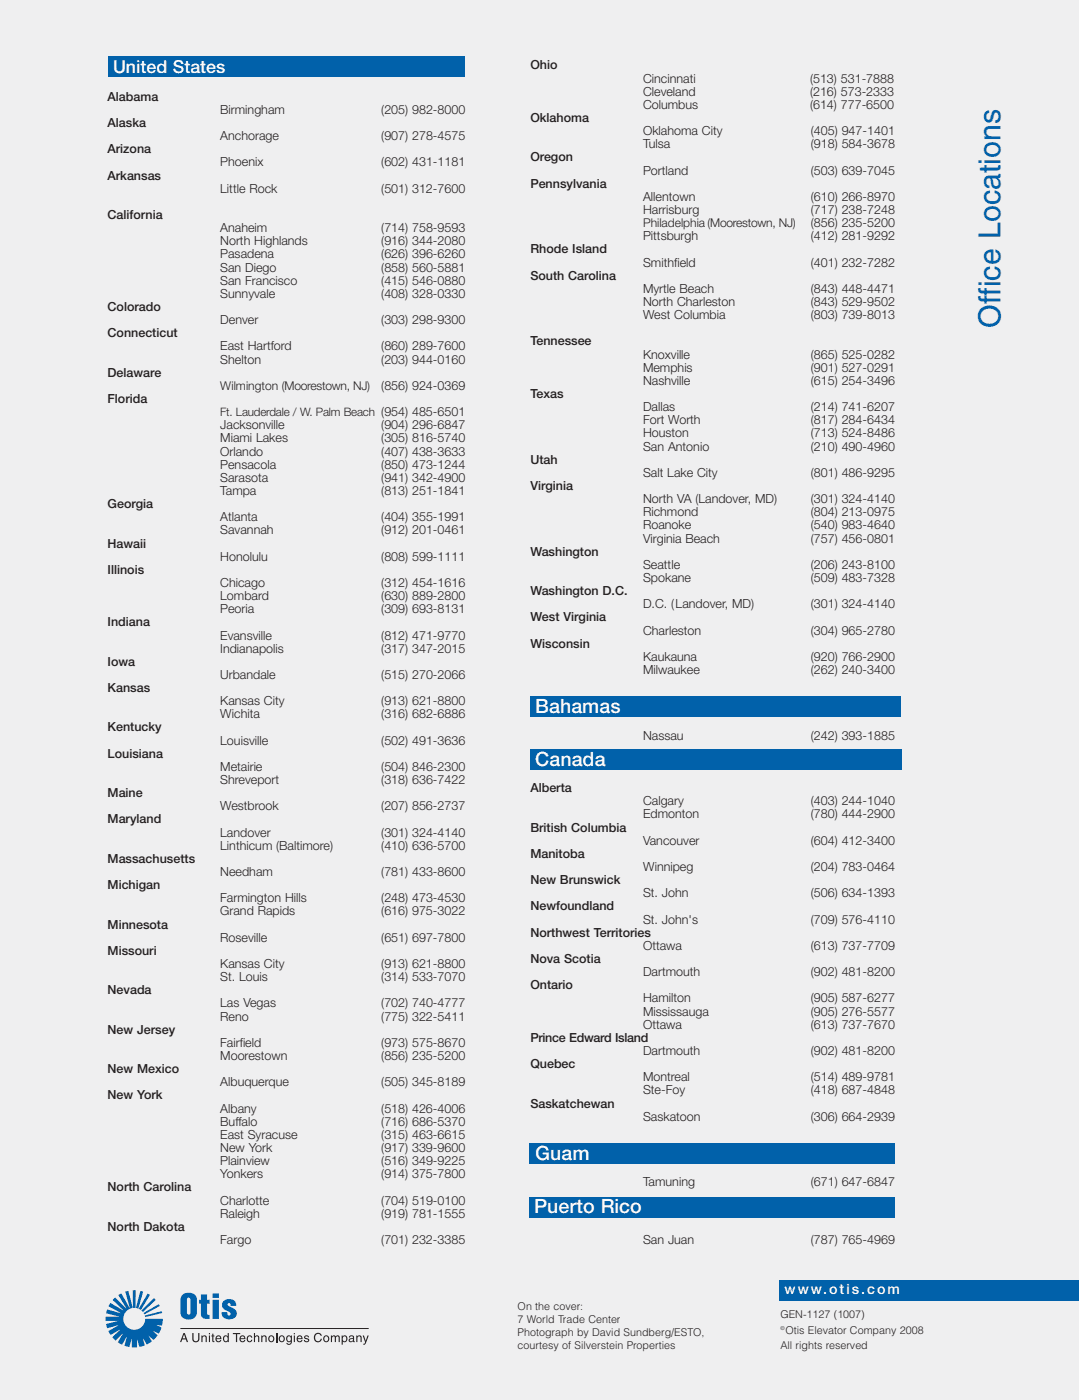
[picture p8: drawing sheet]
<svg xmlns="http://www.w3.org/2000/svg" width="213mm" height="276mm" viewBox="0 0 213 276" stroke-linecap="round" stroke-linejoin="round" font-family="sans-serif">
<path d="M212.8 -.1v276.4" fill="none" stroke="#efeff0" stroke-width=".2"/>
<path d="M-.1 -.1h212.9v276.4h-212.9z" fill="#efeff0"/>
<g fill="#0161aa">
<path d="M39.6 255.4h1.2v1.1h.5v.7h-.5v1.9l.2 .3h.3v.8h-.4a1.03 1.03 0 0 1-1.3-.9v-2.1h-.3v-.7h.3z"/>
<path d="M44.1 256.7a1.48 1.48 0 0 1 1.5-.3 1.48 1.48 0 0 1 1 1.2h-1.1a.35 .35 0 0 0-.2-.5 .35 .35 0 0 0-.4 .2l.2 .4 .6 .3a1.2 1.2 0 0 1 1 1.4 1.2 1.2 0 0 1-1.5 .9 1.26 1.26 0 0 1-1.5-1.4h1.1a.38 .38 0 0 0 .1 .6 .38 .38 0 0 0 .6-.3l-.4-.4a1.29 1.29 0 0 1-1.2-.7 1.29 1.29 0 0 1 .2-1.4z"/>
<path d="M36 255.4l-.4 .7v2.7a1.66 1.66 0 0 0 1.4 1.6 1.66 1.66 0 0 0 1.8-1.2v-2.6a1.5 1.5 0 0 0-2.1-1.5zM37 256.1h.4l.1 .4v2.4l-.1 .4-.2 .1-.2-.1-.2-.4v-2.4z"/>
<path d="M41.9 256.5h1.3v3.7h-1.3zM41.9 255.2h1.3v.9h-1.3z"/>
<path d="M28.5 259.6l3.4-.9 .1 .4-3.4 .8zM28.3 259l.2 .3 3-1.6-.2-.4zM27.9 258.6l.3 .3 2.5-2.4-.4-.4zM29.1 255.2l-1.7 3 .4 .3 1.8-3zM27.7 254.7l-.9 3.4 .5 .1 .9-3.3zM26.2 254.6v3.5h.5l.1-3.5zM22.5 256.2l-.3 .3 2.1 2-2.5-1.4-.4 .6 2.4 1.4-2.7-.7-.2 .7 2.6 .6-2.7 .1v.8h2.5l-2.4 .6 .2 .9 2.3-.6-2 1.1 .4 .8 1.8-1.1-1.5 1.5 .7 .7 1.4-1.3-1 1.6 .3 .2 .6 .3 .8-1.5-.4 1.7 1 .3 .4-1.6 .1 1.6h1v-1.5l.5 1.5 1-.4-.3-1.3 .7 1.2 1-.7-.6-1.1 1 .9 .2-.2 .6-.8-.9-.7 1.1 .4 .5-1.2-.9-.5 1 .1 .2-1.3h-3.5a2.17 2.17 0 0 1-2 2.2 2.17 2.17 0 0 1-2.3-2 2.17 2.17 0 0 1 1.9-2.3l-.9-3.4-.6 .2 .9 3.1-1.7-2.8-.6 .3 1.6 2.7-2.2-2.2z"/>
</g>
<g fill="#231f20">
<path d="M37.9 263h.3v1.4a.49 .49 0 0 0 .8 0l.1-1.4h.2v1.2a.7 .7 0 0 1-.7 .6 .7 .7 0 0 1-.7-.6z"/>
<path d="M39.7 263.5h.2v.2l.1-.1a.48 .48 0 0 1 .7 0l.1 1.2h-.3v-1l-.2-.1-.3 .1-.1 1h-.2z"/>
<path d="M41.8 263.1h.3v.4h.2v.2h-.2v.8l.2 .1v.2l-.4-.1-.1-1h-.1v-.2h.1z"/>
<path d="M45.9 263h1.5v.2h-.6v1.6h-.3v-1.6h-.6z"/>
<path d="M48.8 263.7a.54 .54 0 0 1 .6-.2 .54 .54 0 0 1 .3 .4h-.2v-.1a.41 .41 0 0 0-.6 .3 .41 .41 0 0 0 .6 .4v-.2h.2a.59 .59 0 0 1-.8 .5 .59 .59 0 0 1-.2-.9z"/>
<path d="M50.1 263h.2v.7l.4-.2 .3 .1 .1 1.2h-.2v-1l-.3-.1-.3 .1v1h-.2z"/>
<path d="M51.5 263.5h.2v.2l.1-.1a.48 .48 0 0 1 .7 0l.1 1.2h-.3v-1l-.2-.1-.3 .1-.1 1h-.2z"/>
<path d="M54.4 263h.2v1.8h-.2z"/>
<path d="M60 263.6l.4-.1 .5 .2v.2h-.2l-.3-.2-.2 .1 .7 .5v.3l-.2 .2h-.6l-.2-.2v-.2l.6 .2 .3-.2-.8-.4z"/>
<path d="M62.1 263.2a.77 .77 0 0 1 .8-.2 .77 .77 0 0 1 .5 .6h-.2a.62 .62 0 0 0-.9-.3 .62 .62 0 0 0-.1 .9 .54 .54 0 0 0 .3 .4 .54 .54 0 0 0 .6-.1l.1-.4h.3a.84 .84 0 0 1-1.2 .7 .84 .84 0 0 1-.4-1.3z"/>
<path d="M65.2 263.5h.2v.2l.4-.2 .4 .2 .2-.2h.3l.3 .4v.9h-.2l-.1-1.1a.31 .31 0 0 0-.5 .3v.8h-.2v-.9l-.2-.2-.3 .1v1h-.3z"/>
<path d="M70.2 263.5h.2v.2l.1-.1a.48 .48 0 0 1 .7 0l.1 1.2h-.2v-1l-.3-.1-.3 .1v1h-.3z"/>
<path d="M71.5 263.5h.3l.3 1.1 .3-1.1h.3l-.4 1a.79 .79 0 0 1-.6 .8l-.1-.2h.3l.1-.3z"/>
<path d="M36.2 263h.2l.7 1.8h-.3l-.2-.5h-.7l-.2 .5h-.2zM36.3 263.3l-.3 .8h.6z"/>
<path d="M41.2 263.5h.2v1.3h-.2zM41.2 263h.2v.3h-.2z"/>
<path d="M42.6 263.7a.6 .6 0 0 1 .8-.2 .6 .6 0 0 1 .3 .7h-1v.2a.36 .36 0 0 0 .4 .2 .36 .36 0 0 0 .3-.2h.2a.62 .62 0 0 1-.8 .4 .62 .62 0 0 1-.3-.9zM42.9 263.7l-.2 .3h.7l-.1-.3z"/>
<path d="M44.1 263.6a.48 .48 0 0 1 .8 .1v-.7h.2v1.8h-.2v-.2a.54 .54 0 0 1-.7 .2 .54 .54 0 0 1-.2-.7zM44.3 263.7l-.1 .2a.46 .46 0 0 0 0 .5 .46 .46 0 0 0 .5 .2 .56 .56 0 0 0-.2-.9z"/>
<path d="M47.4 263.7a.6 .6 0 0 1 .7-.2 .6 .6 0 0 1 .3 .7h-1l.1 .2a.36 .36 0 0 0 .3 .2 .36 .36 0 0 0 .4-.2h.2a.62 .62 0 0 1-.9 .4 .62 .62 0 0 1-.3-.9zM47.6 263.7l-.2 .3h.8l-.2-.3z"/>
<path d="M52.8 264.1a.66 .66 0 0 1 1.3 0 .66 .66 0 0 1-1.3 0zM53.2 263.7l-.1 .2a.44 .44 0 0 0 .1 .6 .44 .44 0 0 0 .6 0 .44 .44 0 0 0 0-.6l-.3-.2z"/>
<path d="M54.9 264.1a.66 .66 0 0 1 1.3 0 .66 .66 0 0 1-1.3 0zM55.3 263.7l-.1 .2a.44 .44 0 0 0 .1 .6 .44 .44 0 0 0 .5 0 .44 .44 0 0 0 .1-.6l-.3-.2z"/>
<path d="M56.6 263.6a.48 .48 0 0 1 .7 .1v-.2h.2v1.6a.65 .65 0 0 1-.9 .1l-.2-.2 .5 .2 .3-.1 .1-.4a.54 .54 0 0 1-.7 .1 .54 .54 0 0 1-.2-.7zM56.7 263.7v.2a.46 .46 0 0 0 0 .5 .46 .46 0 0 0 .4 .2 .56 .56 0 0 0-.1-.9z"/>
<path d="M57.9 263.5h.2v1.3h-.2zM57.9 263h.2v.3h-.2z"/>
<path d="M58.6 263.7a.6 .6 0 0 1 .8-.2 .6 .6 0 0 1 .3 .7h-1l.1 .2a.36 .36 0 0 0 .3 .2 .36 .36 0 0 0 .3-.2h.2a.62 .62 0 0 1-.8 .4 .62 .62 0 0 1-.3-.9zM58.9 263.7l-.2 .3h.7l-.1-.3z"/>
<path d="M63.6 264.1a.66 .66 0 0 1 1.3 0 .66 .66 0 0 1-1.3 0zM64.1 263.7l-.1 .2a.44 .44 0 0 0 0 .6 .44 .44 0 0 0 .6 0 .44 .44 0 0 0 .1-.6l-.4-.2z"/>
<path d="M67.4 263.5h.2v.2a.56 .56 0 0 1 .7-.1 .56 .56 0 0 1 .2 .8 .51 .51 0 0 1-.4 .4 .51 .51 0 0 1-.5-.1v.6h-.2zM67.7 263.8a.57 .57 0 0 0 .2 .8 .52 .52 0 0 0 .4-.4 .52 .52 0 0 0-.4-.5z"/>
<path d="M68.9 263.6a.56 .56 0 0 1 .9 .2v.8l.1 .2h-.3v-.2a.44 .44 0 0 1-.6 .2 .44 .44 0 0 1-.1-.6l.7-.2v-.1l-.3-.3-.5 .3zM69 264.3v.3a.4 .4 0 0 0 .5 0 .4 .4 0 0 0 .1-.5z"/>
</g>
<path d="M35.6 262.1h37.1" fill="none" stroke="#231f20" stroke-width=".2"/>
<g fill="#0161aa">
<path d="M21.3 11.1h70.2v4.1h-70.2z"/>
<path d="M104.5 147.9h73.2v4.1h-73.2z"/>
<path d="M104.5 137.3h73.1v4.1h-73.1z"/>
<path d="M104.4 225.6h72.1v4.1h-72.1z"/>
<path d="M104.4 236.2h72v4.1h-72z"/>
<path d="M153.7 252.6h59.1v4.1h-59.1z"/>
</g>
<text font-size="6" fill="#0161aa" x="197.3" y="64.7" transform="rotate(-90 197.3 64.7)">Office Locations</text>
<g font-size="3.9" fill="#fff">
<text x="105.5" y="140.7">Bahamas</text>
<text x="105.5" y="151.1">Canada</text>
<text x="105.5" y="228.9">Guam</text>
<text x="105.3" y="239.3">Puerto Rico</text>
</g>
<text font-size="3.5" fill="#fff" x="22.3" y="14.5">United States</text>
<text font-size="2.8" fill="#fff" x="154.7" y="255.3">www.otis.com</text>
<g font-size="2.5" fill="#231f20">
<text x="104.6" y="13.7">Ohio</text>
<text x="126.8" y="16.3">Cincinnati</text>
<text x="159.7" y="16.3">(513) 531-7888</text>
<text x="21.2" y="19.9">Alabama</text>
<text x="43.4" y="22.5">Birmingham</text>
<text x="75.2" y="22.5">(205) 982-8000</text>
<text x="126.8" y="18.9">Cleveland</text>
<text x="126.8" y="21.5">Columbus</text>
<text x="159.7" y="21.5">(614) 777-6500</text>
<text x="159.7" y="18.9">(216) 573-2333</text>
<text x="21.2" y="25.1">Alaska</text>
<text x="43.4" y="27.6">Anchorage</text>
<text x="75.2" y="27.6">(907) 278-4575</text>
<text x="104.6" y="24.1">Oklahoma</text>
<text x="126.8" y="26.7">Oklahoma City</text>
<text x="126.8" y="29.3">Tulsa</text>
<text x="159.9" y="29.3">(918) 584-3678</text>
<text x="159.9" y="26.7">(405) 947-1401</text>
<text x="21.2" y="30.2">Arizona</text>
<text x="21.2" y="35.4">Arkansas</text>
<text x="43.4" y="32.8">Phoenix</text>
<text x="75.2" y="32.8">(602) 431-1181</text>
<text x="104.6" y="31.8">Oregon</text>
<text x="126.8" y="34.4">Portland</text>
<text x="159.9" y="34.4">(503) 639-7045</text>
<text x="43.4" y="38">Little Rock</text>
<text x="75.2" y="38">(501) 312-7600</text>
<text x="104.6" y="37">Pennsylvania</text>
<text x="126.8" y="39.6">Allentown</text>
<text x="159.9" y="39.6">(610) 266-8970</text>
<text x="21.2" y="43.2">California</text>
<text x="43.4" y="45.8">Anaheim</text>
<text x="75.2" y="45.8">(714) 758-9593</text>
<text x="126.8" y="47.4">Pittsburgh</text>
<text x="126.8" y="42.2">Harrisburg</text>
<text x="159.9" y="44.8">(856) 235-5200</text>
<text x="159.9" y="47.4">(412) 281-9292</text>
<text x="159.9" y="42.2">(717) 238-7248</text>
<text x="43.4" y="48.4">North Highlands</text>
<text x="43.4" y="51">Pasadena</text>
<text x="43.4" y="53.6">San Diego</text>
<text x="75.2" y="48.4">(916) 344-2080</text>
<text x="75.2" y="51">(626) 396-6260</text>
<text x="75.2" y="53.6">(858) 560-5881</text>
<text x="104.6" y="50">Rhode Island</text>
<text x="126.8" y="52.6">Smithfield</text>
<text x="159.9" y="52.6">(401) 232-7282</text>
<text x="43.4" y="56.2">San Francisco</text>
<text x="43.4" y="58.8">Sunnyvale</text>
<text x="75.2" y="58.8">(408) 328-0330</text>
<text x="75.2" y="56.2">(415) 546-0880</text>
<text x="104.6" y="55.2">South Carolina</text>
<text x="126.8" y="57.8">Myrtle Beach</text>
<text x="159.9" y="57.8">(843) 448-4471</text>
<text x="21.2" y="61.4">Colorado</text>
<text x="43.4" y="63.9">Denver</text>
<text x="75.2" y="63.9">(303) 298-9300</text>
<text x="126.8" y="60.4">North Charleston</text>
<text x="126.8" y="63">West Columbia</text>
<text x="159.9" y="60.4">(843) 529-9502</text>
<text x="159.9" y="63">(803) 739-8013</text>
<text x="21.2" y="66.5">Connecticut</text>
<text x="43.4" y="69.1">East Hartford</text>
<text x="43.4" y="71.7">Shelton</text>
<text x="75.2" y="71.7">(203) 944-0160</text>
<text x="75.2" y="69.1">(860) 289-7600</text>
<text x="104.6" y="68.1">Tennessee</text>
<text x="126.8" y="70.7">Knoxville</text>
<text x="159.9" y="70.7">(865) 525-0282</text>
<text x="21.2" y="74.3">Delaware</text>
<text x="75.2" y="76.9">(856) 924-0369</text>
<text x="126.8" y="73.3">Memphis</text>
<text x="126.8" y="75.9">Nashville</text>
<text x="159.9" y="73.3">(901) 527-0291</text>
<text x="159.9" y="75.9">(615) 254-3496</text>
<text x="21.2" y="79.5">Florida</text>
<text x="104.6" y="78.5">Texas</text>
<text x="126.8" y="81.1">Dallas</text>
<text x="126.8" y="83.7">Fort Worth</text>
<text x="159.9" y="83.7">(817) 284-6434</text>
<text x="159.9" y="81.1">(214) 741-6207</text>
<text x="43.4" y="84.7">Jacksonville</text>
<text x="43.4" y="87.3">Miami Lakes</text>
<text x="43.4" y="89.9">Orlando</text>
<text x="75.2" y="89.9">(407) 438-3633</text>
<text x="75.2" y="84.7">(904) 296-6847</text>
<text x="75.2" y="87.3">(305) 816-5740</text>
<text x="126.8" y="86.3">Houston</text>
<text x="126.8" y="88.9">San Antonio</text>
<text x="159.9" y="86.3">(713) 524-8486</text>
<text x="159.9" y="88.9">(210) 490-4960</text>
<text x="43.4" y="92.5">Pensacola</text>
<text x="43.4" y="95.1">Sarasota</text>
<text x="75.2" y="95.1">(941) 342-4900</text>
<text x="75.2" y="92.5">(850) 473-1244</text>
<text x="104.6" y="91.5">Utah</text>
<text x="126.8" y="94.1">Salt Lake City</text>
<text x="159.9" y="94.1">(801) 486-9295</text>
<text x="21.2" y="100.2">Georgia</text>
<text x="43.4" y="97.7">Tampa</text>
<text x="75.2" y="97.7">(813) 251-1841</text>
<text x="104.6" y="96.7">Virginia</text>
<text x="126.8" y="99.3">North VA (Landover, MD)</text>
<text x="126.8" y="101.9">Richmond</text>
<text x="159.9" y="101.9">(804) 213-0975</text>
<text x="159.9" y="99.3">(301) 324-4140</text>
<text x="43.4" y="102.8">Atlanta</text>
<text x="43.4" y="105.4">Savannah</text>
<text x="75.2" y="102.8">(404) 355-1991</text>
<text x="75.2" y="105.4">(912) 201-0461</text>
<text x="126.8" y="104.4">Roanoke</text>
<text x="126.8" y="107">Virginia Beach</text>
<text x="159.9" y="104.4">(540) 983-4640</text>
<text x="159.9" y="107">(757) 456-0801</text>
<text x="21.2" y="108">Hawaii</text>
<text x="21.2" y="113.2">Illinois</text>
<text x="43.4" y="110.6">Honolulu</text>
<text x="75.2" y="110.6">(808) 599-1111</text>
<text x="104.6" y="109.6">Washington</text>
<text x="126.8" y="112.2">Seattle</text>
<text x="159.9" y="112.2">(206) 243-8100</text>
<text x="43.4" y="115.8">Chicago</text>
<text x="43.4" y="118.4">Lombard</text>
<text x="75.2" y="118.4">(630) 889-2800</text>
<text x="75.2" y="115.8">(312) 454-1616</text>
<text x="104.6" y="117.4">Washington D.C.</text>
<text x="126.8" y="114.8">Spokane</text>
<text x="159.9" y="114.8">(509) 483-7328</text>
<text x="21.2" y="123.6">Indiana</text>
<text x="43.4" y="121">Peoria</text>
<text x="75.2" y="121">(309) 693-8131</text>
<text x="104.6" y="122.6">West Virginia</text>
<text x="126.8" y="120">D.C. (Landover, MD)</text>
<text x="126.8" y="125.2">Charleston</text>
<text x="159.9" y="125.2">(304) 965-2780</text>
<text x="159.9" y="120">(301) 324-4140</text>
<text x="21.2" y="131.4">Iowa</text>
<text x="43.4" y="126.2">Evansville</text>
<text x="43.4" y="128.8">Indianapolis</text>
<text x="75.2" y="128.8">(317) 347-2015</text>
<text x="75.2" y="126.2">(812) 471-9770</text>
<text x="104.6" y="127.8">Wisconsin</text>
<text x="126.8" y="130.4">Kaukauna</text>
<text x="159.9" y="130.4">(920) 766-2900</text>
<text x="21.2" y="136.5">Kansas</text>
<text x="43.4" y="134">Urbandale</text>
<text x="75.2" y="134">(515) 270-2066</text>
<text x="126.8" y="133">Milwaukee</text>
<text x="159.9" y="133">(262) 240-3400</text>
<text x="43.4" y="139.1">Kansas City</text>
<text x="43.4" y="141.7">Wichita</text>
<text x="75.2" y="139.1">(913) 621-8800</text>
<text x="75.2" y="141.7">(316) 682-6886</text>
<text x="21.2" y="144.3">Kentucky</text>
<text x="21.2" y="149.5">Louisiana</text>
<text x="43.4" y="146.9">Louisville</text>
<text x="75.2" y="146.9">(502) 491-3636</text>
<text x="126.8" y="145.9">Nassau</text>
<text x="159.9" y="145.9">(242) 393-1885</text>
<text x="43.4" y="152.1">Metairie</text>
<text x="43.4" y="154.7">Shreveport</text>
<text x="75.2" y="154.7">(318) 636-7422</text>
<text x="75.2" y="152.1">(504) 846-2300</text>
<text x="21.2" y="157.3">Maine</text>
<text x="43.4" y="159.9">Westbrook</text>
<text x="75.2" y="159.9">(207) 856-2737</text>
<text x="104.6" y="156.3">Alberta</text>
<text x="126.8" y="158.9">Calgary</text>
<text x="126.8" y="161.5">Edmonton</text>
<text x="159.9" y="161.5">(780) 444-2900</text>
<text x="159.9" y="158.9">(403) 244-1040</text>
<text x="21.2" y="162.5">Maryland</text>
<text x="43.4" y="165.1">Landover</text>
<text x="43.4" y="167.7">Linthicum (Baltimore)</text>
<text x="75.2" y="165.1">(301) 324-4140</text>
<text x="75.2" y="167.7">(410) 636-5700</text>
<text x="104.6" y="164.1">British Columbia</text>
<text x="126.8" y="166.7">Vancouver</text>
<text x="159.9" y="166.7">(604) 412-3400</text>
<text x="21.2" y="170.3">Massachusetts</text>
<text x="43.4" y="172.8">Needham</text>
<text x="75.2" y="172.8">(781) 433-8600</text>
<text x="104.6" y="169.3">Manitoba</text>
<text x="126.8" y="171.9">Winnipeg</text>
<text x="159.9" y="171.9">(204) 783-0464</text>
<text x="21.2" y="175.4">Michigan</text>
<text x="43.4" y="178">Farmington Hills</text>
<text x="75.2" y="178">(248) 473-4530</text>
<text x="104.6" y="174.5">New Brunswick</text>
<text x="104.6" y="179.6">Newfoundland</text>
<text x="126.8" y="177.1">St. John</text>
<text x="159.9" y="177.1">(506) 634-1393</text>
<text x="21.2" y="183.2">Minnesota</text>
<text x="43.4" y="180.6">Grand Rapids</text>
<text x="43.4" y="185.8">Roseville</text>
<text x="75.2" y="180.6">(616) 975-3022</text>
<text x="75.2" y="185.8">(651) 697-7800</text>
<text x="104.6" y="184.8">Northwest Territories</text>
<text x="126.8" y="182.2">St. John's</text>
<text x="159.9" y="182.2">(709) 576-4110</text>
<text x="21.2" y="188.4">Missouri</text>
<text x="43.4" y="191">Kansas City</text>
<text x="75.2" y="191">(913) 621-8800</text>
<text x="104.6" y="190">Nova Scotia</text>
<text x="126.8" y="187.4">Ottawa</text>
<text x="159.9" y="187.4">(613) 737-7709</text>
<text x="21.2" y="196.2">Nevada</text>
<text x="43.4" y="193.6">St. Louis</text>
<text x="75.2" y="193.6">(314) 533-7070</text>
<text x="104.6" y="195.2">Ontario</text>
<text x="126.8" y="192.6">Dartmouth</text>
<text x="126.8" y="197.8">Hamilton</text>
<text x="159.9" y="192.6">(902) 481-8200</text>
<text x="159.9" y="197.8">(905) 587-6277</text>
<text x="21.2" y="204">New Jersey</text>
<text x="43.4" y="198.8">Las Vegas</text>
<text x="43.4" y="201.4">Reno</text>
<text x="75.2" y="201.4">(775) 322-5411</text>
<text x="75.2" y="198.8">(702) 740-4777</text>
<text x="126.8" y="200.4">Mississauga</text>
<text x="126.8" y="203">Ottawa</text>
<text x="159.9" y="203">(613) 737-7670</text>
<text x="159.9" y="200.4">(905) 276-5577</text>
<text x="43.4" y="206.6">Fairfield</text>
<text x="43.4" y="209.2">Moorestown</text>
<text x="75.2" y="209.2">(856) 235-5200</text>
<text x="75.2" y="206.6">(973) 575-8670</text>
<text x="104.6" y="205.6">Prince Edward Island</text>
<text x="126.8" y="208.2">Dartmouth</text>
<text x="159.9" y="208.2">(902) 481-8200</text>
<text x="21.2" y="211.7">New Mexico</text>
<text x="43.4" y="214.3">Albuquerque</text>
<text x="75.2" y="214.3">(505) 345-8189</text>
<text x="104.6" y="210.8">Quebec</text>
<text x="126.8" y="213.4">Montreal</text>
<text x="126.8" y="215.9">Ste-Foy</text>
<text x="159.9" y="213.4">(514) 489-9781</text>
<text x="159.9" y="215.9">(418) 687-4848</text>
<text x="21.2" y="216.9">New York</text>
<text x="43.4" y="219.5">Albany</text>
<text x="75.2" y="219.5">(518) 426-4006</text>
<text x="104.6" y="218.5">Saskatchewan</text>
<text x="126.8" y="221.1">Saskatoon</text>
<text x="159.9" y="221.1">(306) 664-2939</text>
<text x="43.4" y="222.1">Buffalo</text>
<text x="43.4" y="224.7">East Syracuse</text>
<text x="43.4" y="227.3">New York</text>
<text x="75.2" y="227.3">(917) 339-9600</text>
<text x="75.2" y="222.1">(716) 686-5370</text>
<text x="75.2" y="224.7">(315) 463-6615</text>
<text x="43.4" y="229.9">Plainview</text>
<text x="43.4" y="232.5">Yonkers</text>
<text x="75.2" y="232.5">(914) 375-7800</text>
<text x="75.2" y="229.9">(516) 349-9225</text>
<text x="21.2" y="235.1">North Carolina</text>
<text x="43.4" y="237.7">Charlotte</text>
<text x="75.2" y="237.7">(704) 519-0100</text>
<text x="126.8" y="234.1">Tamuning</text>
<text x="159.9" y="234.1">(671) 647-6847</text>
<text x="21.2" y="242.9">North Dakota</text>
<text x="43.4" y="240.3">Raleigh</text>
<text x="43.4" y="245.5">Fargo</text>
<text x="75.2" y="245.5">(701) 232-3385</text>
<text x="75.2" y="240.3">(919) 781-1555</text>
<text x="126.8" y="245.4">San Juan</text>
<text x="159.9" y="245.4">(787) 765-4969</text>
</g>
<g font-size="2.4" fill="#231f20">
<text x="126.8" y="44.8">Philadelphia (Moorestown, NJ)</text>
<text x="43.4" y="76.9">Wilmington (Moorestown, NJ)</text>
</g>
<text font-size="2.3" fill="#231f20" x="43.4" y="82.1">Ft. Lauderdale / W. Palm Beach (954) 485-6501</text>
<g font-size="2.1" fill="#231f20">
<text x="102.1" y="258.5">On the cover:</text>
<text x="102.1" y="261.1">7 World Trade Center</text>
<text x="102.1" y="263.6">Photograph by David Sundberg/ESTO,</text>
<text x="153.9" y="260.1">GEN-1127 (1007)</text>
<text x="154.9" y="263.1">Otis Elevator Company 2008</text>
<text x="102.1" y="266.2">courtesy of Silverstein Properties</text>
<text x="153.9" y="266.1">All rights reserved</text>
</g>
<text font-size="1.1" fill="#231f20" x="153.9" y="262.4">©</text>
</svg>
